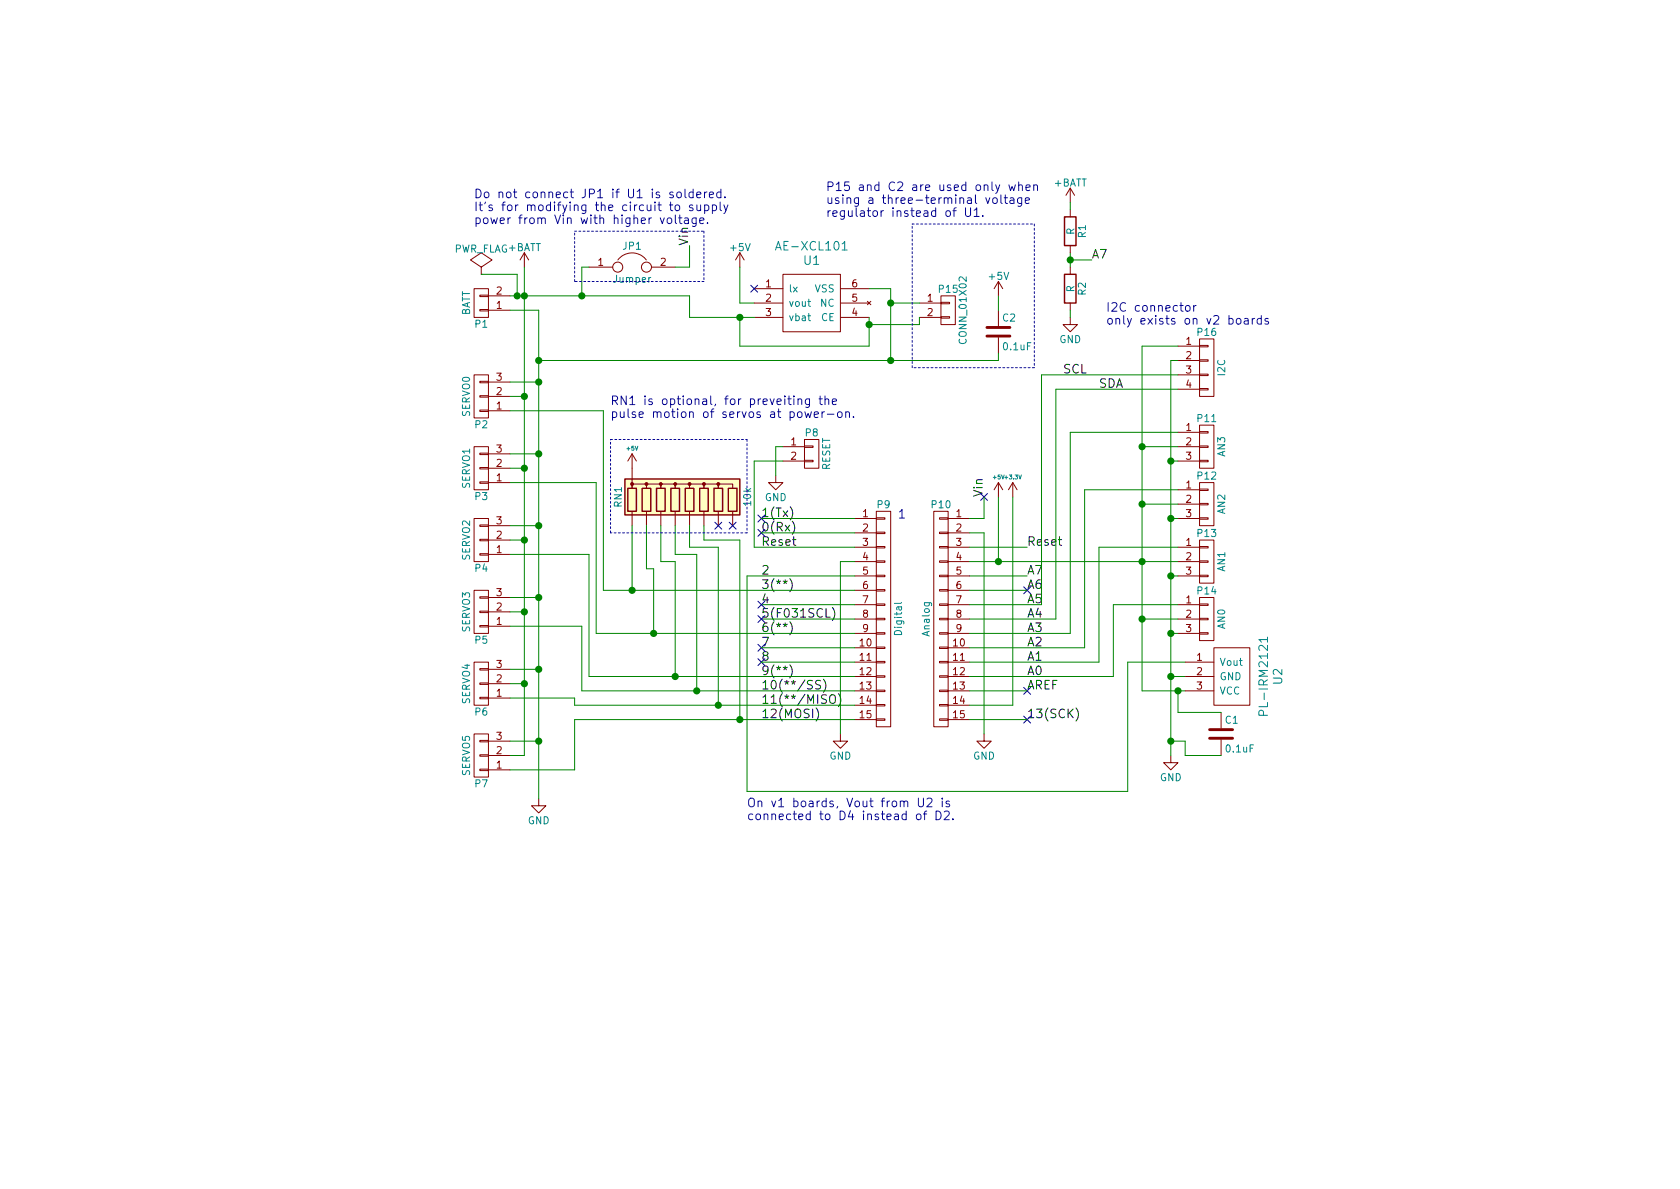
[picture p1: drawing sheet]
<svg xmlns="http://www.w3.org/2000/svg" width="297mm" height="210mm" viewBox="0 0 297 210" stroke-linecap="round" stroke-linejoin="round" font-family="sans-serif">
<path d="M140.1 92.2a1.75 1.75 0 0 1 0 2.3M139.6 102.3a1.75 1.75 0 0 1 0 2.3M139.6 110a1.75 1.75 0 0 1 0 2.3M139.6 117.6a1.75 1.75 0 0 1 0 2.3M146 107.6v1.5h.8M147.2 107.4a1.75 1.75 0 0 1 0 2.3M144.3 125.2a1.75 1.75 0 0 1 0 2.3M145.1 120.4a.62 .62 0 0 0-.8 .1v.4l.7 .4v.4a.62 .62 0 0 1-.8 .1M145.6 120.1a1.75 1.75 0 0 1 0 2.3M146.8 123.1a.5 .5 0 0 1 .5-.2 .5 .5 0 0 1 .4 .5v.8a.53 .53 0 0 1-.6 .2 .53 .53 0 0 1-.4-.5zM148.2 122.7a1.75 1.75 0 0 1 0 2.3M190.2 125.2a1.75 1.75 0 0 1 0 2.3" fill="none" stroke="#000" stroke-width=".18"/>
<g fill="none" stroke="#840000" stroke-width=".18">
<path d="M189.2 33.3v2.5M189.2 37.1v1.2M189.2 33.3l-.7 1.2M189.2 33.3l.8 1.2M83.8 51h2.6v5.1h-2.6zM84.8 52.2h1.6v.2h-1.6zM84.8 54.7h1.6v.3h-1.6zM85.1 48.5h.1M85.1 47.2l1.9-1.2-1.9-1.3-1.9 1.3 1.9 1.2v1.3M86.4 54.9h3.8M86.4 52.3h3.8M92.7 44.7l-.8 1.3"/>
<path d="M92.7 44.7v2.5M92.7 44.7l.8 1.3M104.1 47.2h4.2M109.2 46a3.2 3.2 0 0 1 5.1 0M115.2 47.2h4.2M130.8 44.7l-.8 1.3M130.8 44.7v2.5M130.8 44.7l.8 1.3M133.3 51h5.1M133.3 53.6h5.1M133.3 56.1h5.1M138.4 48.5h10.2v10.2h-10.2z"/>
<path d="M148.6 51h5.1M148.6 53.6h5.1M148.6 56.1h5.1M153.4 53.3l.6 .6M154 53.3l-.6 .6M162.6 53.6h3.8M162.6 56.1h3.8M166.4 56h1.5v.3h-1.5zM166.4 53.5h1.5v.2h-1.5zM166.4 52.3h2.5v5.1h-2.5zM176.5 49.8v2.5M176.5 54.9v2.8"/>
<path d="M176.5 59.7v2.8M176.5 49.8l-.7 1.2M176.5 49.8l.8 1.2M189.2 56.1v1.3h1.3l-1.3 1.3-1.2-1.3h1.2M189.2 43.4v1.3M189.2 47.2v1.3M189.2 53.6v1.3M212.1 59.9h2.5v10.2h-2.5zM83.8 79h2.6v7.6h-2.6zM83.8 66.3h2.6v7.6h-2.6zM84.8 67.4h1.6v.3h-1.6zM84.8 70h1.6v.2h-1.6z"/>
<path d="M84.8 72.5h1.6v.3h-1.6zM86.4 72.6h3.8M86.4 70.1h3.8M86.4 67.6h3.8M138.4 79h3.8M142.2 78.9h1.6v.2h-1.6zM142.2 77.7h2.6v5.1h-2.6zM208.3 76.4h3.8M208.3 79h3.8M208.3 61.2h3.8M208.3 63.7h3.8M208.3 66.3h3.8"/>
<path d="M208.3 68.8h3.8M212.1 78.9h1.5v.2h-1.5zM212.1 76.3h1.5v.3h-1.5zM212.1 75.2h2.5v7.6h-2.5zM212.1 68.7h1.5v.3h-1.5zM212.1 66.2h1.5v.2h-1.5zM212.1 63.6h1.5v.3h-1.5zM212.1 61.1h1.5v.2h-1.5zM83.8 91.7h2.6v7.6h-2.6zM84.8 92.8h1.6v.3h-1.6zM84.8 95.4h1.6v.2h-1.6zM84.8 97.9h1.6v.3h-1.6z"/>
<path d="M84.8 80.1h1.6v.3h-1.6zM84.8 82.7h1.6v.2h-1.6zM84.8 85.2h1.6v.3h-1.6zM86.4 98h3.8M86.4 95.5h3.8M86.4 93h3.8M86.4 85.3h3.8M86.4 82.8h3.8M86.4 80.3h3.8M111.8 80.3v6.1v-.8h2.5v.8v-.8h2.5v.8v-.8h2.6v.8v-.8h2.5v.8v-.8h2.6v.8v-.8h2.5v.8v-.8h2.5v.8M111.8 80.3l-.8 1.2M111.8 90.4v2.6"/>
<path d="M111.8 80.3l.7 1.2M114.3 90.4v2.6M116.8 90.4v2.6M119.4 90.4v2.6M121.9 90.4v2.6M124.5 90.4v2.6M127 90.4v2.6M129.5 90.4v2.6M137.2 84.1v1.2h1.2l-1.2 1.3-1.3-1.3h1.3M138.4 81.5h3.8M142.2 81.4h1.6v.3h-1.6zM151.1 91.7h3.8"/>
<path d="M151.1 94.2h3.8M151.1 96.8h3.8M151.1 99.3h3.8M154.9 99.2h1.6v.2h-1.6zM154.9 96.6h1.6v.3h-1.6zM154.9 94.1h1.6v.3h-1.6zM154.9 91.6h1.6v.2h-1.6zM154.9 90.4h2.6v38.1h-2.6zM165.1 90.4h2.5v38.1h-2.5zM166.1 99.2h1.5v.2h-1.5zM166.1 96.6h1.5v.3h-1.5zM166.1 94.1h1.5v.3h-1.5z"/>
<path d="M166.1 91.6h1.5v.2h-1.5zM167.6 91.7h3.8M167.6 94.2h3.8M167.6 96.8h3.8M167.6 99.3h3.8M176.5 85.3l-.7 1.3M176.5 85.3v2.6M176.5 85.3l.8 1.3M179.1 85.3l-.8 1.3M179.1 85.3v2.6M179.1 85.3l.7 1.3M208.3 91.7h3.8"/>
<path d="M208.3 96.8h3.8M208.3 99.3h3.8M208.3 86.6h3.8M208.3 89.1h3.8M208.3 81.5h3.8M212.1 99.2h1.5v.2h-1.5zM212.1 96.6h1.5v.3h-1.5zM212.1 95.5h2.5v7.6h-2.5zM212.1 91.6h1.5v.2h-1.5zM212.1 89h1.5v.3h-1.5zM212.1 86.5h1.5v.2h-1.5zM212.1 85.3h2.5v7.7h-2.5z"/>
<path d="M212.1 81.4h1.5v.3h-1.5zM83.8 104.4h2.6v7.6h-2.6zM83.8 117.1h2.6v7.6h-2.6zM84.8 105.5h1.6v.3h-1.6zM84.8 108.1h1.6v.2h-1.6zM84.8 110.6h1.6v.3h-1.6zM84.8 118.2h1.6v.3h-1.6zM86.4 110.7h3.8M86.4 108.2h3.8M86.4 105.7h3.8M86.4 118.4h3.8M151.1 101.8h3.8"/>
<path d="M151.1 104.4h3.8M151.1 106.9h3.8M151.1 109.5h3.8M151.1 112h3.8M151.1 114.5h3.8M151.1 117.1h3.8M151.1 119.6h3.8M154.9 119.5h1.6v.3h-1.6zM154.9 117h1.6v.2h-1.6zM154.9 114.4h1.6v.3h-1.6zM154.9 111.9h1.6v.2h-1.6zM154.9 109.3h1.6v.3h-1.6z"/>
<path d="M154.9 106.8h1.6v.3h-1.6zM154.9 104.3h1.6v.2h-1.6zM154.9 101.7h1.6v.3h-1.6zM166.1 119.5h1.5v.3h-1.5zM166.1 117h1.5v.2h-1.5zM166.1 114.4h1.5v.3h-1.5zM166.1 111.9h1.5v.2h-1.5zM166.1 109.3h1.5v.3h-1.5zM166.1 106.8h1.5v.3h-1.5zM166.1 104.3h1.5v.2h-1.5zM166.1 101.7h1.5v.3h-1.5zM167.6 101.8h3.8"/>
<path d="M167.6 104.4h3.8M167.6 106.9h3.8M167.6 109.5h3.8M167.6 112h3.8M167.6 114.5h3.8M167.6 117.1h3.8M167.6 119.6h3.8M208.3 101.8h3.8M208.3 106.9h3.8M208.3 109.5h3.8M208.3 112h3.8M209.5 117.1h5.1"/>
<path d="M209.5 119.6h5.1M212.1 101.7h1.5v.3h-1.5zM212.1 111.9h1.5v.2h-1.5zM212.1 109.3h1.5v.3h-1.5zM212.1 106.8h1.5v.3h-1.5zM212.1 105.7h2.5v7.6h-2.5zM214.6 114.5h6.4v10.2h-6.4zM83.8 129.8h2.6v7.6h-2.6zM84.8 120.8h1.6v.2h-1.6zM84.8 123.3h1.6v.3h-1.6zM84.8 130.9h1.6v.3h-1.6zM84.8 133.5h1.6v.2h-1.6z"/>
<path d="M84.8 136h1.6v.3h-1.6zM86.4 123.4h3.8M86.4 120.9h3.8M86.4 136.1h3.8M86.4 133.6h3.8M86.4 131.1h3.8M148.6 129.8v1.3h1.3l-1.3 1.2-1.3-1.2h1.3M151.1 122.2h3.8M151.1 124.7h3.8M151.1 127.2h3.8M154.9 127.1h1.6v.3h-1.6zM154.9 124.6h1.6v.2h-1.6z"/>
<path d="M154.9 122h1.6v.3h-1.6zM166.1 127.1h1.5v.3h-1.5zM166.1 124.6h1.5v.2h-1.5zM166.1 122h1.5v.3h-1.5zM167.6 122.2h3.8M167.6 124.7h3.8M167.6 127.2h3.8M174 129.8v1.3h1.3l-1.3 1.2-1.3-1.2h1.3M207 133.6v1.3h1.3l-1.3 1.2-1.3-1.2h1.3M209.5 122.2h5.1M215.9 126v2.8M215.9 130.8v2.8"/>
<path d="M95.2 141.2v1.3h1.3l-1.3 1.3-1.2-1.3h1.2"/>
<circle cx="109.2" cy="47.2" r=".89"/>
<circle cx="114.3" cy="47.2" r=".89"/>
</g>
<path d="M148.9 43.1l.5-.4v1.5M148.9 44.2h.9M159.4 106.5l-.2 .2h-1.1M224.1 113.1h-1.5l.4 .5M224.1 112.7v.9M223.4 126.5l-.1-.8-.2-.1-.4 .1-.1 .2v.6h1.5" fill="none" stroke="#008484" stroke-width=".18"/>
<g fill="none" stroke="#000084" stroke-width=".18">
<path d="M132.7 50.4l1.3 1.3M134 50.4l-1.3 1.3M126.4 92.3l1.2 1.3M127.6 92.3l-1.2 1.3M128.9 92.3l1.2 1.3M130.1 92.3l-1.2 1.3M134 91.1l1.2 1.2M135.2 91.1l-1.2 1.2M173.4 87.3l1.2 1.2M174.6 87.3l-1.2 1.2M134 113.9l1.2 1.3M134 116.5l1.2 1.2"/>
<path d="M134 106.3l1.2 1.2M135.2 113.9l-1.2 1.3M135.2 116.5l-1.2 1.2M135.2 106.3l-1.2 1.2M181 103.8l1.2 1.2M182.2 103.8l-1.2 1.2M181 126.6l1.2 1.3M181 121.6l1.2 1.2M182.2 126.6l-1.2 1.3M182.2 121.6l-1.2 1.2"/>
</g>
<path d="M174.5 59.4h4.1M174.5 57.9h4.1M213.9 130.6h4M213.9 129h4" fill="none" stroke="#840000" stroke-width=".51"/>
<path d="M110.5 84.7h20.3v6.4h-20.3z" fill="#ffffc2" stroke="#ffffc2" stroke-width=".18"/>
<path d="M188.2 38.3h2v5.1h-2zM188.2 48.5h2v5.1h-2zM110.5 84.7h20.3v6.4h-20.3zM111 86.4h1.5v4h-1.5zM113.5 86.4h1.6v4h-1.6zM116.1 86.4h1.5v4h-1.5zM118.6 86.4h1.5v4h-1.5zM121.2 86.4h1.5v4h-1.5zM123.7 86.4h1.5v4h-1.5zM126.2 86.4h1.6v4h-1.6zM128.8 86.4h1.5v4h-1.5z" fill="none" stroke="#840000" stroke-width=".25"/>
<g fill="#840000" stroke="#840000" stroke-width=".18">
<circle cx="111.8" cy="85.6" r=".25"/>
<circle cx="114.3" cy="85.6" r=".25"/>
<circle cx="116.8" cy="85.6" r=".25"/>
<circle cx="119.4" cy="85.6" r=".25"/>
<circle cx="121.9" cy="85.6" r=".25"/>
<circle cx="124.5" cy="85.6" r=".25"/>
<circle cx="127" cy="85.6" r=".25"/>
</g>
<g fill="none" stroke="#008400" stroke-width=".18">
<path d="M189.2 35.8v1.3M85.1 48.5h6.3v3.8M90.2 54.9h5v86.3M90.2 52.3h31.7v3.8h11.4M92.7 47.2v86.4h-2.5M104.1 47.2h-1.2v5.1M121.9 43.4v3.8h-2.5M130.8 56.1v5.1h22.9v-5.1M130.8 47.2v6.4h2.5M153.7 51h3.8v12.7M157.5 53.6h5.1M162.6 56.1v1.3h-8.9"/>
<path d="M176.5 52.3v2.6M189.2 44.7v2.5M189.2 54.9v1.2M189.2 46h3.8M90.2 72.6h16.5v31.8h44.4M90.2 70.1h2.5M90.2 67.6h5M138.4 79h-1.2v5.1M176.5 62.5v1.2h-81.3M201.9 79h6.4M208.3 76.4h-19.1v35.6h-17.8M208.3 61.2h-6.4v61h7.6"/>
<path d="M208.3 63.7h-1.3v69.9M208.3 66.3h-24.2v40.6h-12.7M208.3 68.8h-21.6v40.7h-15.3M90.2 85.3h15.2v26.7h45.7M90.2 98h13.9v21.6h47M90.2 95.5h2.5M90.2 93h5M90.2 82.8h2.5M90.2 80.3h5M111.8 93v11.4M114.3 93v7.6h1.3v11.4M116.8 93v6.3h2.6v20.3"/>
<path d="M119.4 93v5h3.8v24.2M121.9 93v3.8h5.1v27.9M124.5 93v2.5h6.3v31.7M134.6 91.7h16.5M134.6 94.2h16.5M138.4 81.5h-5.1v15.3h17.8M151.1 99.3h-2.5v30.5M171.4 99.3h36.9M171.4 94.2h2.6v35.6M171.4 96.8h10.2M174 87.9v3.8h-2.6M176.5 87.9v11.4"/>
<path d="M179.1 87.9v36.8h-7.7M201.9 89.1h6.4M207 91.7h1.3M207 81.5h1.3M208.3 96.8h-14v20.3h-22.9M208.3 86.6h-16.5v27.9h-20.4M90.2 110.7h12.7v11.5h48.2M90.2 105.7h5M90.2 118.4h5M90.2 108.2h2.5M134.6 114.5h16.5M134.6 117.1h16.5"/>
<path d="M134.6 106.9h16.5M134.6 109.5h16.5M151.1 101.8h-19v38.1h67.3v-22.8h10.1M171.4 101.8h10.2M171.4 104.4h10.2M201.9 109.5h6.4M207 101.8h1.3M207 112h1.3M207 119.6h2.5M208.3 106.9h-11.5v12.7h-25.4M90.2 123.4h11.4v1.3h49.5M90.2 131.1h5"/>
<path d="M90.2 120.9h2.5M151.1 127.2h-49.5v8.9h-11.4M171.4 122.2h10.2M171.4 127.2h10.2M207 131.1h2.5v2.5h6.4M208.3 122.2v3.8h7.6"/>
</g>
<g fill="#008400" stroke="#008400" stroke-width=".25">
<circle cx="95.3" cy="105.7" r=".51"/>
<circle cx="95.3" cy="118.4" r=".51"/>
<circle cx="95.3" cy="131.1" r=".51"/>
<circle cx="92.7" cy="95.5" r=".51"/>
<circle cx="95.3" cy="93" r=".51"/>
<circle cx="92.7" cy="82.8" r=".51"/>
<circle cx="95.3" cy="80.3" r=".51"/>
<circle cx="92.7" cy="70.1" r=".51"/>
<circle cx="92.7" cy="52.3" r=".51"/>
<circle cx="130.8" cy="56.1" r=".51"/>
<circle cx="176.5" cy="99.3" r=".51"/>
<circle cx="201.9" cy="99.3" r=".51"/>
<circle cx="207" cy="112" r=".51"/>
<circle cx="92.7" cy="120.9" r=".51"/>
<circle cx="92.7" cy="108.2" r=".51"/>
<circle cx="95.3" cy="67.6" r=".51"/>
<circle cx="95.3" cy="63.7" r=".51"/>
<circle cx="207" cy="131.1" r=".51"/>
<circle cx="201.9" cy="89.1" r=".51"/>
<circle cx="207" cy="101.8" r=".51"/>
<circle cx="207" cy="91.7" r=".51"/>
<circle cx="130.8" cy="127.2" r=".51"/>
<circle cx="127" cy="124.7" r=".51"/>
<circle cx="123.2" cy="122.2" r=".51"/>
<circle cx="119.4" cy="119.6" r=".51"/>
<circle cx="115.6" cy="112" r=".51"/>
<circle cx="111.8" cy="104.4" r=".51"/>
<circle cx="91.4" cy="52.3" r=".51"/>
<circle cx="207" cy="119.6" r=".51"/>
<circle cx="201.9" cy="109.5" r=".51"/>
<circle cx="208.3" cy="122.2" r=".51"/>
<circle cx="157.5" cy="53.6" r=".51"/>
<circle cx="153.7" cy="57.4" r=".51"/>
<circle cx="157.5" cy="63.7" r=".51"/>
<circle cx="201.9" cy="79" r=".51"/>
<circle cx="207" cy="81.5" r=".51"/>
<circle cx="189.2" cy="46" r=".51"/>
<circle cx="102.9" cy="52.3" r=".51"/>
</g>
<g fill="none" stroke="#0000c2" stroke-width=".18">
<path d="M118 38.7l.3-.2 .4 .2 .1 .6-.2 .2h-.3l-.3-.1zM118.4 36.2h.5M118.6 35.7v1.4l.3 .2M119.4 38v1.3l.2 .2M119.4 36.4l.3-.2 .4 .2 .1 .6-.2 .2-.3 .1-.3-.2zM119.7 34.1l.3-.1 .4 .1 .1 .6-.2 .2-.3 .1-.3-.2zM120 38.5h.6M120.2 38v1.3l.4 .2M121.1 38.6h.5l.1 .9M121.1 33.4v1.4l.2 .2M121.7 38.9l-.5 .1a.3 .3 0 0 0-.2 .3 .3 .3 0 0 0 .2 .2h.5M122.5 36.3l-.4-.1-.2 .3 .1 .2 .5 .1v.4h-.6"/>
<path d="M122.6 34a.48 .48 0 0 0-.7 .1v.7a.48 .48 0 0 0 .7 .1M122.6 33.4v1.6M123.1 38.5v1.3l-.3 .3-.4-.1M123.1 38.6a.48 .48 0 0 0-.7 .1v.7a.48 .48 0 0 0 .7 .1M123.2 34.5l.7-.2v-.3h-.5l-.2 .2 .1 .7h.6M123.2 36.2v.9a.38 .38 0 0 0 .7 0M123.7 39l.8-.1-.1-.3-.4-.1-.3 .3 .1 .7h.6M123.9 36.2v1.1M124.6 34v1M124.6 36.3a.48 .48 0 0 1 .6 .1v.7a.48 .48 0 0 1-.6 .1M124.6 36.2v1.6M125 34h-.3l-.1 .3"/>
<path d="M125.1 39.4v.1M125.4 34.5l.8-.2-.1-.3h-.4l-.3 .2 .1 .7h.6M126 36.3a.48 .48 0 0 1 .6 .1v.7a.48 .48 0 0 1-.6 .1M126 36.2v1.6M127.3 35.7v1.4l.3 .2M127.5 34a.48 .48 0 0 0-.7 .1v.7a.48 .48 0 0 0 .7 .1M127.5 33.4v1.6M128 36.2l.3 1.1M128.2 34.8v.2M128.7 36.2l-.5 1.4-.2 .2M169.1 36.7l-.3 .1-.1 .2v1.3M170.7 36.7l.1 1.4a.48 .48 0 0 0 .8-.1v-1.3"/>
<path d="M172.2 37.2l.5-.5v1.6M172.2 38.3h.9M173.8 38.1v.2M174.3 35l.4 1 .3-1M175.6 35.1l.2-.1 .5 .1v.6l-.1 .2-.4 .1-.2-.2zM177 34.5v1.3l.2 .2M177.5 35h.6M177.7 34.5v1.3l.4 .2M178.4 32.7l.3 1 .2-.7 .3 .7 .3-1M178.6 35h.6l.1 1M179.3 35.3l-.5 .1a.3 .3 0 0 0-.3 .3 .3 .3 0 0 0 .3 .3l.5-.1M180.1 32.8h.1a.36 .36 0 0 1 .6 .1v.8"/>
<path d="M180.1 32.2v1.5M180.6 35v1.2l-.2 .3-.4-.1M180.6 35a.48 .48 0 0 0-.6 .1v.7a.48 .48 0 0 0 .6 .1M181.3 35.5l.7-.2-.1-.3h-.4l-.2 .2 .1 .7h.5M181.4 33.2l.7-.2v-.2l-.5-.1-.2 .2 .1 .7h.6M182.8 32.8h.1a.36 .36 0 0 1 .5 .1v.8M182.8 32.7v1M209.8 54.1l.3-.1 .3 .3v.5l-.3 .2h-.3l-.2-.2v-.5zM211 54v1M211.5 54l-.3 .1-.2 .2M218.7 56.5l.2-.2 .4 .2 .1 .5-.1 .2-.4 .1-.2-.1zM220 56.4h.6l.1 .9"/>
<path d="M220.7 56.7h-.5a.3 .3 0 0 0-.2 .3 .3 .3 0 0 0 .2 .3l.5-.1M221.4 56.3v1M221.8 56.3l-.2 .1-.2 .2M223 56.4a.48 .48 0 0 0-.6 .1v.7a.48 .48 0 0 0 .6 0M223 55.8v1.5M224.2 56.4l-.3-.1-.3 .2 .1 .2 .5 .2v.3h-.6M140.4 70v.2M140.4 70.5v1M141.1 70.7l.1-.1a.36 .36 0 0 1 .6 .2v.7M141.1 70.5v1M142.3 72.8l.3 1 .3-.7 .3 .7 .3-1M143.1 70.5v1.3l-.3 .3-.3-.1"/>
<path d="M143.1 70.6a.48 .48 0 0 0-.6 .1v.7a.48 .48 0 0 0 .6 .1M144 73.3l.7-.1-.1-.3-.4-.1-.2 .2v.8h.6M144.8 70.5h.6M145 70v1.3l.4 .2M145.3 72.8v1M145.8 72.8l-.3 .1-.2 .2M145.9 70.7v-.1a.36 .36 0 0 1 .6 .2v.7M145.9 70v1.5M146.3 73.2h1.1M147.2 71l.7-.1-.1-.3-.4-.1-.2 .3v.7h.6M148.2 73l.2-.2 .4 .2 .1 .6-.2 .2h-.3l-.2-.1zM149.5 73l.1-.1a.36 .36 0 0 1 .6 .1v.8"/>
<path d="M149.5 72.8v1M150.9 73.7v.1M162.1 144.1l.2-.2 .5 .2v.6l-.1 .2-.4 .1-.2-.2zM162.4 141.1l.1 1.4a.48 .48 0 0 0 .8-.1v-1.3M163.3 143.9h.6M163.9 143.4l-.3 .1-.1 .2v1.3M163.9 141.3l.2-.2h.4l.2 .2 .1 .3-.1 .2-.8 .9h.9M165.5 143.4a.77 .77 0 0 1 .9 .8 .77 .77 0 0 1-.9 .8zM166.6 141.1v.2M166.6 141.7v1M167 143.6l.2-.2h.3l.3 .2v.3v.2l-.9 .9h.9M167.8 141.7h-.3l-.2 .2v.2l.5 .1v.4h-.5"/>
<path d="M168.5 144.8v.2"/>
</g>
<path d="M161.3 39.6h21.6M182.9 39.6v25.4M101.6 40.9h22.9M101.6 49.8v-8.9M124.5 40.9v8.9M124.5 49.8h-22.9M107.9 77.7h24.2M132.1 77.7v16.5M161.3 65v-25.4M182.9 65h-21.6M107.9 94.2v-16.5M132.1 94.2h-24.2" fill="none" stroke="#0000c2" stroke-width=".18" stroke-dasharray=".3 .4"/>
<g font-size="2.1" fill="#0000c2">
<text x="83.8" y="35">Do not connect JP1 if U1 is soldered.</text>
<text x="146" y="33.8">P15 and C2 are used only when</text>
<text x="83.8" y="37.3">It's for modifying the circuit to supply</text>
<text x="83.8" y="39.6">power from Vin with higher voltage.</text>
<text x="146" y="36.1">using a three-terminal voltage</text>
<text x="146" y="38.3">regulator instead of U1.</text>
<text x="195.6" y="55.1">I2C connector</text>
<text x="195.6" y="57.4">only exists on v2 boards</text>
<text x="107.9" y="71.6">RN1 is optional, for preveiting the</text>
<text x="107.9" y="73.9">pulse motion of servos at power-on.</text>
<text x="158.7" y="91.7">1</text>
<text x="132.1" y="142.7">On v1 boards, Vout from U2 is</text>
<text x="132.1" y="145">connected to D4 instead of D2.</text>
</g>
<g font-size="2.1">
<text x="121.7" y="43.4" transform="rotate(-90 121.7 43.4)">Vin</text>
<text x="193" y="45.7">A7</text>
<text x="188" y="66">SCL</text>
<text x="194.3" y="68.6">SDA</text>
<text x="173.7" y="87.9" transform="rotate(-90 173.7 87.9)">Vin</text>
<text x="134.6" y="91.4">1(Tx)</text>
<text x="134.6" y="96.5">Reset</text>
<text x="134.6" y="101.6">2</text>
<text x="181.6" y="101.6">A7</text>
<text x="181.6" y="96.5">Reset</text>
<text x="134.6" y="104.1">3(**)</text>
<text x="134.6" y="106.7">4</text>
<text x="181.6" y="106.7">A5</text>
<text x="181.6" y="104.1">A6</text>
<text x="134.6" y="111.8">6(**)</text>
<text x="181.6" y="111.8">A3</text>
<text x="181.6" y="109.2">A4</text>
<text x="134.6" y="114.3">7</text>
<text x="134.6" y="116.8">8</text>
<text x="134.6" y="119.4">9(**)</text>
<text x="181.6" y="119.4">A0</text>
<text x="181.6" y="116.8">A1</text>
<text x="181.6" y="114.3">A2</text>
<text x="134.6" y="121.9">10(**/SS)</text>
<text x="134.6" y="124.5">11(**/MISO)</text>
<text x="181.6" y="121.9">AREF</text>
<text x="134.6" y="127">12(MOSI)</text>
<text x="181.6" y="127">13(SCK)</text>
</g>
<g font-size="2.1" fill="#008484">
<text x="137.8" y="44.3">AE-XCL101</text>
<text x="142.2" y="46.8">U1</text>
<text x="224.2" y="125.6" transform="rotate(-90 224.2 125.6)">PL-IRM2121</text>
<text x="226.7" y="121" transform="rotate(-90 226.7 121)">U2</text>
</g>
<g font-size="2.1" fill="#000084">
<text x="134.6" y="94">0(Rx)</text>
<text x="134.6" y="109.2">5(F031SCL)</text>
</g>
<g font-size="1.8" fill="#008484">
<text x="186.4" y="33">+BATT</text>
<text x="189.9" y="41.5" transform="rotate(-90 189.9 41.5)">R</text>
<text x="80.1" y="44.6">PWR_FLAG+BATT</text>
<text x="110.2" y="44.1">JP1</text>
<text x="129.2" y="44.4">+5V</text>
<text x="192" y="42" transform="rotate(-90 192 42)">R1</text>
<text x="108.6" y="50">Jumper</text>
<text x="139.4" y="51.7">lx</text>
<text x="144" y="51.7">VSS</text>
<text x="166.1" y="51.8">P15</text>
<text x="174.9" y="49.5">+5V</text>
<text x="189.9" y="51.7" transform="rotate(-90 189.9 51.7)">R</text>
<text x="192" y="52.2" transform="rotate(-90 192 52.2)">R2</text>
<text x="83.1" y="56" transform="rotate(-90 83.1 56)">BATT</text>
<text x="84" y="57.9">P1</text>
<text x="139.4" y="54.2">vout</text>
<text x="139.4" y="56.8">vbat</text>
<text x="145" y="54.2">NC</text>
<text x="145.1" y="56.8">CE</text>
<text x="177.3" y="56.8">C2</text>
<text x="211.8" y="59.4">P16</text>
<text x="170.9" y="60.5" transform="rotate(-90 170.9 60.5)">CONN_01X02</text>
<text x="177.5" y="61.9">0.1uF</text>
<text x="187.3" y="60.6">GND</text>
<text x="216.6" y="66.4" transform="rotate(-90 216.6 66.4)">I2C</text>
<text x="83.1" y="73.7" transform="rotate(-90 83.1 73.7)">SERVO0</text>
<text x="84" y="75.7">P2</text>
<text x="142.4" y="77.2">P8</text>
<text x="211.8" y="74.6">P11</text>
<text x="146.8" y="83.2" transform="rotate(-90 146.8 83.2)">RESET</text>
<text x="216.6" y="80.7" transform="rotate(-90 216.6 80.7)">AN3</text>
<text x="83.1" y="86.4" transform="rotate(-90 83.1 86.4)">SERVO1</text>
<text x="84" y="88.4">P3</text>
<text x="109.9" y="89.6" transform="rotate(-90 109.9 89.6)">RN1</text>
<text x="132.8" y="89.4" transform="rotate(-90 132.8 89.4)">10k</text>
<text x="135.2" y="88.6">GND</text>
<text x="155.1" y="89.9">P9</text>
<text x="164.8" y="89.9">P10</text>
<text x="211.8" y="84.8">P12</text>
<text x="211.8" y="94.9">P13</text>
<text x="216.6" y="90.9" transform="rotate(-90 216.6 90.9)">AN2</text>
<text x="83.1" y="99.1" transform="rotate(-90 83.1 99.1)">SERVO2</text>
<text x="84" y="101.1">P4</text>
<text x="216.6" y="101" transform="rotate(-90 216.6 101)">AN1</text>
<text x="211.8" y="105.1">P14</text>
<text x="83.1" y="111.8" transform="rotate(-90 83.1 111.8)">SERVO3</text>
<text x="84" y="113.8">P5</text>
<text x="159.5" y="112.1" transform="rotate(-90 159.5 112.1)">Digital</text>
<text x="164.4" y="112.4" transform="rotate(-90 164.4 112.4)">Analog</text>
<text x="216.6" y="111.2" transform="rotate(-90 216.6 111.2)">AN0</text>
<text x="215.6" y="117.7">Vout</text>
<text x="83.1" y="124.5" transform="rotate(-90 83.1 124.5)">SERVO4</text>
<text x="215.6" y="120.3">GND</text>
<text x="215.6" y="122.8">VCC</text>
<text x="84" y="126.5">P6</text>
<text x="216.7" y="128">C1</text>
<text x="83.1" y="137.2" transform="rotate(-90 83.1 137.2)">SERVO5</text>
<text x="146.6" y="134.3">GND</text>
<text x="172" y="134.3">GND</text>
<text x="216.9" y="133">0.1uF</text>
<text x="84" y="139.2">P7</text>
<text x="205.1" y="138.1">GND</text>
<text x="93.3" y="145.7">GND</text>
</g>
<g font-size="1.8" fill="#840000">
<text x="105.7" y="47">1</text>
<text x="116.8" y="47">2</text>
<text x="87.8" y="52.1">2</text>
<text x="135.4" y="50.8">1</text>
<text x="135.4" y="53.3">2</text>
<text x="150.6" y="53.3">5</text>
<text x="150.6" y="50.8">6</text>
<text x="164" y="53.3">1</text>
<text x="87.8" y="54.6">1</text>
<text x="135.4" y="55.9">3</text>
<text x="150.6" y="55.9">4</text>
<text x="164" y="55.9">2</text>
<text x="209.7" y="61">1</text>
<text x="209.7" y="63.5">2</text>
<text x="87.8" y="69.8">2</text>
<text x="87.8" y="67.3">3</text>
<text x="209.7" y="66">3</text>
<text x="209.7" y="68.6">4</text>
<text x="87.8" y="72.4">1</text>
<text x="209.7" y="76.2">1</text>
<text x="87.8" y="82.5">2</text>
<text x="87.8" y="80">3</text>
<text x="139.9" y="78.7">1</text>
<text x="139.9" y="81.3">2</text>
<text x="209.7" y="78.7">2</text>
<text x="209.7" y="81.3">3</text>
<text x="87.8" y="85.1">1</text>
<text x="209.7" y="86.4">1</text>
<text x="209.7" y="88.9">2</text>
<text x="87.8" y="95.2">2</text>
<text x="87.8" y="92.7">3</text>
<text x="152.6" y="91.4">1</text>
<text x="152.6" y="94">2</text>
<text x="169.1" y="91.4">1</text>
<text x="169.1" y="94">2</text>
<text x="209.7" y="91.4">3</text>
<text x="87.8" y="97.8">1</text>
<text x="152.6" y="96.5">3</text>
<text x="152.6" y="99.1">4</text>
<text x="152.6" y="101.6">5</text>
<text x="169.1" y="96.5">3</text>
<text x="169.1" y="99.1">4</text>
<text x="169.1" y="101.6">5</text>
<text x="209.7" y="96.5">1</text>
<text x="209.7" y="99.1">2</text>
<text x="209.7" y="101.6">3</text>
<text x="87.8" y="107.9">2</text>
<text x="87.8" y="105.4">3</text>
<text x="152.6" y="104.1">6</text>
<text x="152.6" y="106.7">7</text>
<text x="169.1" y="104.1">6</text>
<text x="169.1" y="106.7">7</text>
<text x="209.7" y="106.7">1</text>
<text x="87.8" y="110.5">1</text>
<text x="152.6" y="109.2">8</text>
<text x="152.6" y="111.8">9</text>
<text x="169.1" y="109.2">8</text>
<text x="169.1" y="111.8">9</text>
<text x="209.7" y="109.2">2</text>
<text x="209.7" y="111.8">3</text>
<text x="87.8" y="118.1">3</text>
<text x="152.1" y="114.3">10</text>
<text x="152.1" y="116.8">11</text>
<text x="152.1" y="119.4">12</text>
<text x="168.6" y="114.3">10</text>
<text x="168.6" y="116.8">11</text>
<text x="168.6" y="119.4">12</text>
<text x="211.6" y="116.8">1</text>
<text x="211.6" y="119.4">2</text>
<text x="87.8" y="123.2">1</text>
<text x="87.8" y="120.6">2</text>
<text x="152.1" y="121.9">13</text>
<text x="152.1" y="124.5">14</text>
<text x="168.6" y="121.9">13</text>
<text x="168.6" y="124.5">14</text>
<text x="211.6" y="121.9">3</text>
<text x="87.8" y="130.8">3</text>
<text x="152.1" y="127">15</text>
<text x="168.6" y="127">15</text>
<text x="87.8" y="135.9">1</text>
<text x="87.8" y="133.3">2</text>
</g>
<g font-size="1" fill="#008484">
<text x="110.9" y="79.6">+5V</text>
<text x="175.6" y="84.7">+5V +3.3V</text>
</g>
</svg>
